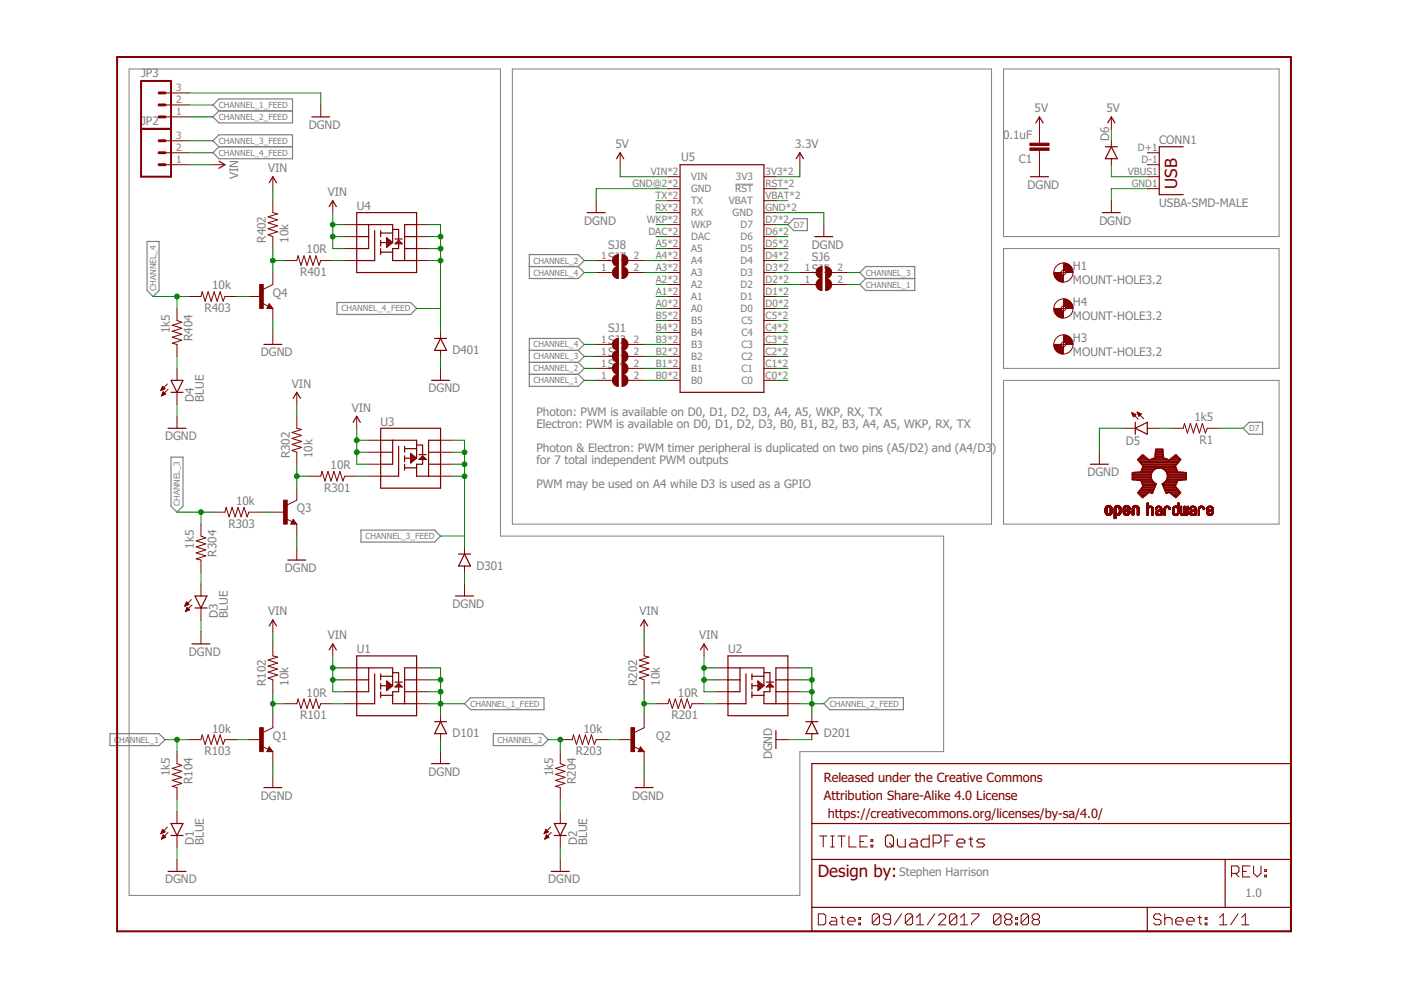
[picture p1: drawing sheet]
<svg xmlns="http://www.w3.org/2000/svg" width="297mm" height="210mm" viewBox="0 0 297 210" stroke-linecap="round" stroke-linejoin="round" font-family="sans-serif">
<path d="M27.4 14.6h78.7v99.1h94v45.7h-30.5v30.4h-142.2zM108.6 14.6h101.6v96.5h-101.6zM212.8 14.6h58.4v35.6h-58.4zM155.9 39.1h3.7M212.8 52.7h58.4v25.4h-58.4zM212.8 80.6h58.4v30.5h-58.4z" fill="none" stroke="#808080" stroke-width=".21"/>
<g fill="none" stroke="#808080" stroke-width=".25">
<path d="M45.1 22.2l1.3-1.2h15.6v5.1h-15.6l-1.3-1.3 1.3-1.3zM45.1 29.8l1.3-1.2h15.6v5.1h-15.6l-1.3-1.3 1.3-1.3zM46.4 23.5h15.6M46.4 31.1h15.6M31.2 51.2h2.5v10.4l-1.3 1.3-1.2-1.3zM112.2 54h10.4l1.3 1.2-1.3 1.3 1.3 1.3-1.3 1.3h-10.4zM112.2 56.5h10.4M167 47.6l1.3-1.2h2.9v2.5h-2.9zM182.3 57.8l1.3-1.3h10.4v5.1h-10.4l-1.3-1.3 1.3-1.2zM183.6 59.1h10.4M71.5 64.1h15.6l1.2 1.3-1.2 1.3h-15.6zM112.2 79.4h10.4"/>
<path d="M112.2 76.8h10.4M112.2 74.3h10.4M122.6 74.3l1.3-1.3-1.3-1.2h-10.4v10.1h10.4l1.3-1.3-1.3-1.2M122.6 76.8l1.3 1.3-1.3 1.3M122.6 74.3l1.3 1.3-1.3 1.2M36.3 96.9h2.5v10.4l-1.3 1.3-1.2-1.3zM263.6 90.8l1.2-1.3h2.9v2.6h-2.9zM76.5 112.4h15.6l1.3 1.3-1.3 1.2h-15.6zM23.3 155.6h10.4l1.3 1.2-1.3 1.3h-10.4zM99.8 147.9h15.5v2.6h-15.5l-1.3-1.3zM104.6 155.6h10.4l1.2 1.2-1.2 1.3h-10.4zM174.7 149.2l1.2-1.3h15.6v2.6h-15.6z"/>
</g>
<g fill="none" stroke="#800000" stroke-width=".25">
<path d="M46.4 34.2l1.3 .7-1.3 .8M57.1 38.7l.7-1.2 .8 1.2M66.1 24.8h3.8M130.7 33.7l.8-1.3 .7 1.3M144.2 34.9h17.8v48.3h-17.8zM168.8 33.7l.8-1.3 .7 1.3M218.5 37.5h3.8M219.6 26.1l.8-1.3 .7 1.3M234.4 31.1h2.5M234.9 26.1l.7-1.3 .8 1.3M235.6 31.1l1.3 2.6h-2.5zM250.9 31.1h-5.1v10.2h5.1"/>
<path d="M69.8 43.8l.7-1.3 .8 1.3M75.6 45.1h12.7v12.7h-12.7zM75.6 50.2h2.6M75.6 47.6h7.6v3.8M78.2 47.6v5.1h-2.6M79.4 48.9v6.3h-3.8M80.7 48.9v1.3M80.7 50.9v1.3M80.7 52.7v1.3M80.7 53.5h2.5M80.7 49.4h2.5M80.7 51.4h1.3"/>
<path d="M82 50.4l1.2 1-1.2 1.1zM82 50.7l1 .7M82.1 52.1l.1 .1M82.1 51.2l.6 .5M82.1 51l.8 .6M82.1 51.5l.5 .3M82.1 51.9l.2 .1M82.1 51.7l.3 .2M83.2 48.6h1.3v2.1M83.8 50.7h1.5M84.2 51.5h.7M84.3 51.4h.5"/>
<path d="M84.5 51.2h.1M84.5 51.7v1h-1.3v2.5h5.1M84.5 50.9l.8 .8h-1.5zM85.8 50.2h2.5M85.8 52.7h2.5M88.3 47.6h-2.5v7.6M124.5 45.1h3.8M172.8 50.2h3.8M233.7 45.1h3.8M55.9 73h3.9M57.1 64.9l.1 .3h-.4l.3-.6 .5 .7h-.8M92.1 71.8h2.6"/>
<path d="M93.4 71.8l1.3 2.5h-2.6zM35.6 90.8h3.8M36.3 83.2h2.5M36.3 80.6h2.5l-1.3 2.6zM62.2 84.5l.7-1.3 .8 1.3M74.9 89.5l.7-1.2 .8 1.2M80.7 93.3h7.6v3.9M80.7 90.8h12.7v12.7h-12.7zM80.7 95.9h2.5M83.2 93.3v5.1h-2.5M84.5 94.6v6.4h-3.8M85.8 94.6v1.3"/>
<path d="M85.8 96.6v1.3M85.8 98.4v1.3M85.8 99.2h2.5M85.8 95.1h2.5M85.8 97.2h1.3M87.1 96.1l1.2 1.1-1.2 1zM87.1 96.4l1 .8M87.1 97.8l.2 .1M87.2 96.9l.6 .5M87.2 96.7l.8 .6M87.2 97.2l.5 .3M87.2 97.6l.2 .2"/>
<path d="M87.2 97.4l.3 .2M88.3 94.4h1.3v2M88.8 96.4h1.6M89.2 97.2h.8M89.4 97h.5M89.5 96.9h.2M89.6 97.4v1h-1.3v2.6h5.1M89.6 96.6l.8 .8h-1.6zM90.9 98.4h2.5M90.9 95.9h2.5M91.5 80.6h3.8M93.4 93.3h-2.5v7.7"/>
<path d="M231.2 98.4h3.8M240.7 90.8l2.5-1.3v2.6zM240.7 89.5v2.6M61 118.7h3.8M62.2 110.6l.1 .3h-.4l.3-.5 .5 .6h-.8M97.2 117.5h2.6M98.5 117.5l1.3 2.5h-2.6zM40.7 136.5h3.8M41.3 126.4h2.6l-1.3 2.5zM41.3 128.9h2.6M57.1 132.7l.7-1.3 .8 1.3M69.8 137.8l.7-1.3 .8 1.3"/>
<path d="M75.6 139.1h12.7v12.6h-12.7zM96.6 126.4h3.8M135.8 132.7l.8-1.3 .7 1.3M148.5 137.8l.8-1.3 .7 1.3M154.3 139.1h12.7v12.6h-12.7zM57.1 158.9l.1 .2h-.4l.3-.5 .5 .6h-.8M75.6 141.6h7.6v3.8M75.6 144.1h2.6M78.2 141.6v5.1h-2.6M79.4 142.9v6.3h-3.8M80.7 147.4h2.5M80.7 143.4h2.5"/>
<path d="M80.7 145.4h1.3M80.7 142.9v1.2M80.7 144.9v1.3M80.7 146.7v1.2M82 144.4l1.2 1-1.2 1zM82 144.6l1 .8M82.1 146.1h.1M82.1 145.2l.6 .4M82.1 145l.8 .5M82.1 145.4l.5 .4M82.1 145.9l.2 .1M82.1 145.7l.3 .2"/>
<path d="M83.2 142.6h1.3v2M83.8 144.6h1.5M84.2 145.5h.7M84.3 145.3h.5M84.5 145.1h.1M84.5 145.6v1.1h-1.3v2.5h5.1M84.5 144.9l.8 .7h-1.5zM85.8 144.1h2.5M85.8 146.7h2.5M88.3 141.6h-2.5v7.6M92.1 153h2.6M93.4 153l1.3 2.6h-2.6z"/>
<path d="M135.8 158.9l.1 .2h-.3l.2-.5 .5 .6h-.7M154.3 141.6h7.7v3.8M154.3 144.1h2.6M156.9 141.6v5.1h-2.6M158.2 142.9v6.3h-3.9M159.4 142.9v1.2M159.4 144.9v1.3M159.4 146.7v1.2M159.4 147.4h2.6M159.4 143.4h2.6M159.4 145.4h1.3M160.7 144.4l1.3 1-1.3 1z"/>
<path d="M160.7 144.6l1 .8M160.8 146.1h.1M160.8 145.2l.7 .4M160.8 145l.8 .5M160.8 145.4l.6 .4M160.8 145.9l.3 .1M160.9 145.7l.3 .2M162 142.6h1.2v2M162.5 144.6h1.5M162.9 145.5h.8M163.1 145.3h.4M163.2 145.1h.1"/>
<path d="M163.2 145.6v1.1h-1.2v2.5h5M163.2 144.9l.8 .7h-1.5zM164.5 154.9v3.8M164.5 144.1h2.5M164.5 146.7h2.5M167 141.6h-2.5v7.6M170.9 153h2.5M172.1 153l1.3 2.6h-2.5zM36.3 177.1h2.5M36.3 174.6h2.5l-1.3 2.5zM55.9 167h3.9M91.5 161.9h3.8"/>
<path d="M117.5 174.6h2.6l-1.3 2.5zM117.5 177.1h2.6M134.7 167h3.8M172.1 174.6h101.6M172.1 161.9h101.6v35.6h-101.6zM35.6 184.8h3.8M116.9 184.8h3.8M172.1 182.2h101.6M172.1 192.4h101.6M243.2 192.4v5.1M259.8 182.2v10.2"/>
</g>
<g fill="none" stroke="#800000" stroke-width=".21">
<path d="M35 19.7h5.1M35 32.4h5.1M35 34.9h5.1M35 29.8h5.1M35 24.8h5.1M35 22.2h5.1M45.1 34.9h2.6M57.8 37.5v2.5M68 22.2v2.6M131.5 32.4v2.5M141.6 37.5h2.6M162 37.5h2.5"/>
<path d="M169.6 32.4v2.5M220.4 24.8v5.6M220.4 31.9v5.6M235.6 24.8v2.5M235.6 29.8v1.3M235.6 33.7v1.2M243.2 32.4h2.6M243.2 34.9h2.6M243.2 37.5h2.6M57.8 42.5v2.6l1.1 .2-2.1 .7 2.1 .6-2.1 .6 2.1 .7-2.1 .6 2.1 .6-2.1 .7 1 .4v2.5M57.8 57.8v2.5l-2 1M60.4 55.2h2.5l.3-1 .6 2.1 .7-2.1 .6 2.1 .6-2.1 .7 2.1 .6-2.1 .6 2.1 .4-1.1h2.5"/>
<path d="M70.5 42.5v2.6M73.1 47.6h2.5M73.1 50.2h2.5M73.1 52.7h2.5M73.1 55.2h2.5M88.3 47.6h2.6M88.3 50.2h2.6M88.3 52.7h2.6M88.3 55.2h2.6M126.4 42.5v2.6M126.4 57.8h3.4M126.4 55.2h3.4"/>
<path d="M133.1 57.8h3.5M133.1 55.2h3.5M141.6 40h2.6M141.6 57.8h2.6M141.6 42.5h2.6M141.6 45.1h2.6M141.6 47.6h2.6M141.6 50.2h2.6M141.6 52.7h2.6M141.6 55.2h2.6M162 40h2.5M162 57.8h2.5"/>
<path d="M162 42.5h2.5M162 45.1h2.5M162 47.6h2.5M162 50.2h2.5M162 52.7h2.5M162 55.2h2.5M169.6 57.8h3.4M174.7 47.6v2.6M176.3 57.8h3.4M225 57.8h1M225.5 57.3v1M235.6 42.5v2.6"/>
<path d="M243.2 40h2.6M37.5 65.4v2.5l1 .4-2 .7 2 .6-2 .6 2 .7-2 .6 2 .6-2 .7 1 .2v2.6M37.5 78.1v2.5M40.1 62.9h2.5l.3-1.1 .6 2.1 .6-2.1 .7 2.1 .6-2.1 .6 2.1 .7-2.1 .6 2.1 .4-1h2.5M52.8 62.9h2.5M55.6 64.3l1.3 .6M57.1 64.4l.7 1h-1.2zM57.8 65.4v2.5M57.8 70.5v2.5M93.4 70.5v1.3M93.4 74.3v1.3M93.4 78.1v2.5"/>
<path d="M126.4 73h3.4M126.4 75.6h3.4M126.4 78.1h3.4M133.1 73h3.5M133.1 75.6h3.5M133.1 78.1h3.5M141.6 60.3h2.6M141.6 62.9h2.6M141.6 65.4h2.6M141.6 67.9h2.6M141.6 70.5h2.6M141.6 73h2.6"/>
<path d="M141.6 75.6h2.6M141.6 78.1h2.6M162 60.3h2.5M162 62.9h2.5M162 65.4h2.5M162 67.9h2.5M162 70.5h2.5M162 73h2.5M162 75.6h2.5M162 78.1h2.5M169.6 60.3h3.4M176.3 60.3h3.4"/>
<path d="M225 65.4h1M225 73h1M225.5 64.9v1M225.5 72.5v1M34.1 82.8h.1M34.2 82.6h.3M34.2 82.5h.6M34.3 82.4h.7M34.3 83.8h.2M34.3 83.7h.4M34.3 82.3h.5M34.4 82.2h.3"/>
<path d="M34.4 83.6h.6M34.4 82h.2M34.4 83.5h.6M34.5 81.9l-.4 .9M34.5 81.9l.5 .5M34.5 81.9h.1M34.5 83.4h.4M34.5 83.2h.3M34.6 83.1h.1M34.6 83.1l.5 .5-.9 .3zM35 82.4l-.9 .4M35.5 81.4l-1.4 1.4"/>
<path d="M35.6 82.5l-1.4 1.4M37.5 83.2v2.5M37.5 88.3v2.5M62.9 83.2v2.5M62.9 88.3v2.5l1 .3-2 .6 2 .6-2 .7 2 .6-2 .6 2 .7-2 .6 1 .4v2.5M75.6 88.3v2.5M78.2 98.4h2.5M78.2 95.9h2.5M78.2 93.3h2.5M93.4 98.4h2.5M93.4 95.9h2.5M93.4 93.3h2.5"/>
<path d="M126.4 80.6h3.4M133.1 80.6h3.5M141.6 80.6h2.6M162 80.6h2.5M233.1 95.9v2.5M238.2 90.8h2.5M239.9 87.5l1.4 1.4M239.9 87.5l.9 .4-.5 .5zM240 87.6h.1M240 87.7h.4M240.1 87.8h.6M240.1 87.9h.7"/>
<path d="M240.2 88.1h.4M240.2 88.2h.3M240.3 88.3h.1M241.1 87.4l1.4 1.4M241.1 87.4l.9 .4-.5 .5zM241.1 87.5h.2M241.2 87.6h.4M241.2 87.7h.7M241.3 87.8h.6M241.3 87.9h.5M241.4 88.1h.3M241.4 88.2h.1"/>
<path d="M243.2 90.8h2.6M248.3 90.8h2.6l.2-1 .7 2 .6-2 .6 2 .7-2 .6 2 .6-2 .7 2 .3-1h2.6M42.6 111.1v2.6l1 .3-2 .7 2 .6-2 .7 2 .6-2 .6 2 .7-2 .6 1 .2v2.6M45.1 108.6h2.6l.2-1 .7 2 .6-2 .6 2 .7-2 .6 2 .7-2 .6 2 .4-1h2.5M57.8 108.6h2.6M60.7 110l1.2 .6M62.2 110.1l.7 1h-1.2zM62.9 103.5v2.5l-2 1.1M62.9 111.1v2.6M62.9 116.2v2.5M65.5 101h2.5l.3-1.1 .6 2.1 .6-2.1 .7 2.1 .6-2.1 .6 2.1 .7-2.1 .6 2.1 .4-1h2.5M78.2 101h2.5"/>
<path d="M93.4 101h2.5M98.5 116.2v1.3M234.3 108.6h.4M234.3 108.5h.4M234.3 108.4h.4M234.3 108.3h.4M234.3 108.2h.4M234.3 108.1h.4M234.3 108h.4M234.3 107.9h.4M234.3 107.8h.4M234.3 108.8h.5"/>
<path d="M234.3 108.7h.5M234.3 108.6l.5 .1M234.3 107.7h.5M234.4 108.8h.5M234.4 108.9h.5M234.4 108.9h1.3M234.4 107.5h1.3M234.5 109h1.1M234.5 107.4h1.1M234.6 109.1h.9M234.6 107.3h.9M234.7 109.2h.7"/>
<path d="M234.7 107.3h.7M234.8 107.7l-.5 .1M234.8 107.2h.5M234.8 107.6l-.5 .1M234.9 107.6h-.5M234.9 109.3h.2M235 107.1h.2M235.2 108.9h.5M235.2 107.6h.5M235.3 107.6l.5 .1M235.3 108.7h.5M235.3 107.7h.5"/>
<path d="M235.4 107.7h.4M235.4 108.6h.4M235.4 107.8h.4M235.4 108.5h.4M235.4 108.4h.4M235.4 108.3h.4M235.4 108.2h.4M235.4 108.1h.4M235.4 108h.4M235.4 107.9h.4M235.6 109.1h-1.1M235.7 109h-1.3"/>
<path d="M235.7 107.5l-1.3 .1M235.8 108.8h-.6M235.8 108.8h-.5M236.2 109.7h.4M236.2 109.6h.4M236.2 109.5h.4M236.2 109.4h.4M236.2 109.3h.4M236.2 108.9h1.4M236.2 108.9h.7M236.2 108.8h.6M236.2 108.8h.5"/>
<path d="M236.2 108.7h.5M236.2 108.6l.4 .1M236.2 108.6h.4M236.2 108.5h.4M236.2 108.4h.4M236.2 108.3h.4M236.2 108.2h.4M236.2 108.1h.4M236.2 108h.4M236.2 107.9h.4M236.2 107.8h.4M236.3 110h.1"/>
<path d="M236.3 107.6h1.3M236.3 107.5h1.3M236.4 107.4l1.2 .1M236.4 107.4h1.1M236.5 109.9h-.3M236.5 107.4h1M236.5 107.3h.9M236.6 109.9h-.4M236.6 107.3h.7M236.6 109.8h-.4M236.7 107.7l-.5 .1M236.7 107.7h-.5"/>
<path d="M236.7 107.6l-.4 .1M236.7 107.2h.5M236.8 107.6h-.5M236.9 107.1h.1M236.9 109.3h.1M237.1 108.9h.5M237.1 107.6h.5M237.2 107.6l.5 .1M237.2 107.7h.5M237.3 107.7l.4 .1M237.3 109.2l-1.1 .1M237.3 108.6h.4"/>
<path d="M237.3 107.8h.4M237.3 108.5h.4M237.3 108.4h.4M237.3 108.3h.4M237.3 108.2h.4M237.3 108.1h.4M237.3 108h.4M237.3 107.9h.4M237.4 109.2h-1.2M237.4 109.1l-1.2 .1M237.5 109.1h-1.3M237.6 109l-1.4 .1"/>
<path d="M237.6 109h-1.4M237.7 108.8h-.6M237.7 108.8h-.5M237.7 108.7h-.5M238.1 108.7h.5M238.1 108.6h.5M238.1 108.1h1.5M238.1 108h.4M238.1 107.9h.4M238.1 107.8h.4M238.1 107.7h.5M238.2 108.8h.5"/>
<path d="M238.2 108.8h.4M238.2 108.9h.6M238.2 107.6h1.3M238.2 108.9h1.3M238.3 109h1.2M238.3 107.5h1.2M238.3 107.4h1.1M238.4 109.1h1M238.4 107.4h1M238.4 107.3h.9M238.5 109.2h.8M238.5 107.3h.8"/>
<path d="M238.5 109.2h.7M238.5 107.9h-.4M238.6 108.6h-.5M238.6 107.8h-.5M238.6 107.7h-.4M238.6 108.5l-.5 .1M238.7 107.6l-.5 .1M238.7 107.2h.4M238.7 107.6h-.5M238.7 108.5h-.6M238.8 109.3h.2M238.8 108h.8"/>
<path d="M238.8 107.1h.2M238.8 108.4l-.7 .1M239 108.4h-.9M239 108.9h.5M239 107.9h.6M239 107.6h.6M239.1 108.3l-1 .1M239.1 107.6h.5M239.1 107.9h.5M239.1 108.8h.5M239.1 107.7h.5M239.2 108.7h.4"/>
<path d="M239.2 107.7h.4M239.2 107.8h.4M239.2 108.6h.4M239.2 108.5h.4M239.2 108.3h-1.1M239.3 108.5h.3M239.3 108.2h-1.2M239.4 108.4h.2M239.4 109h-1.1M239.5 108.2h-1.4M239.5 108.1h-1.4M239.6 108.8h-.6"/>
<path d="M240.1 109.2h.2M240.1 109.1h.3M240.1 109h.3M240.1 108.9h.3M240.1 108.8h.3M240.1 108.7h.3M240.1 108.6h.3M240.1 108.5h.3M240.1 108.4h.3M240.1 108.3h.3M240.1 108.2h.3M240.1 108.1h.3"/>
<path d="M240.1 108h.3M240.1 107.9h.3M240.1 107.8h.3M240.2 107.5h1.2M240.2 107.4h1.2M240.3 107.3h1M240.3 107.3h.9M240.4 109.2h-.3M240.4 107.3h.8M240.4 109.1l-.3 .1M240.5 107.8h-.4M240.5 107.7l-.4 .1"/>
<path d="M240.5 107.7h-.4M240.6 107.2h.4M240.6 107.6l-.5 .1M240.6 107.6h-.5M240.7 107.1h.2M240.9 107.6h.6M241 107.6l.5 .1M241.1 107.7h.4M241.1 109.2h.3M241.1 109.1h.4M241.1 109h.4M241.1 108.9h.4"/>
<path d="M241.1 108.8h.4M241.1 108.7h.4M241.1 108.6h.4M241.1 108.5h.4M241.1 108.4h.4M241.1 108.3h.4M241.1 108.2h.4M241.1 108.1h.4M241.1 108h.4M241.1 107.9h.4M241.1 107.8h.4M241.4 109.2h-.3"/>
<path d="M241.4 107.5l-1.3 .1M241.5 109.1l-.4 .1M243.2 106.8h.3M243.2 109.1h.3M243.2 109h.3M243.2 108.9h.3M243.2 108.8h.3M243.2 108.7h.3M243.2 108.6h.3M243.2 108.5h.3M243.2 108.4h.3M243.2 108.3h.3"/>
<path d="M243.2 108.2h.3M243.2 108.1h.3M243.2 108h.3M243.2 107.9h.3M243.2 107.8h.3M243.2 107.6h1.2M243.2 107.5h1.2M243.2 107.4l1.1 .1M243.2 107.4h1M243.2 107.3h.3M243.2 107.2h.3M243.2 107.1h.3"/>
<path d="M243.2 107h.3M243.2 106.9h.3M243.2 106.7h.3M243.2 109.3h.1M243.3 106.7h.2M243.4 106.6h.1M243.4 109.2h-.2M243.5 109.2h-.3M243.5 107.8h-.3M243.5 107.7l-.3 .1M243.6 107.7h-.4M243.6 107.3l.6 .1"/>
<path d="M243.7 107.6l-.5 .1M243.8 107.6h-.6M243.8 107.3h.1M243.9 107.6h.5M244 107.6l.5 .1M244.1 107.7h.4M244.2 107.7h.3M244.2 107.8h.3M244.2 107.9h.3M244.3 109.1h.2M244.3 109h.2M244.3 108.9h.2"/>
<path d="M244.3 108.8h.2M244.3 108.7h.2M244.3 108.6h.2M244.3 108.5h.2M244.3 108.4h.2M244.3 108.3h.2M244.3 108.2h.2M244.3 108.1h.2M244.3 108h.2M244.3 109.3h.1M244.5 109.2l-.2 .1M244.5 109.2h-.2"/>
<path d="M245 108.9h.3M245 108.8h.3M245 108.1h.1M245 107.9h.3M245 109h.4M245 108.9h.4M245 108.6h.3M245 109l.9 .1M245.1 109.1h.8M245.1 107.6h1.1M245.2 109.2h.7M245.2 107.5h1"/>
<path d="M245.2 107.5h.9M245.3 108h-.3M245.3 107.4h.8M245.3 108.7h-.3M245.3 108.3h1.1M245.3 107.8l-.3 .1M245.3 107.8h-.3M245.4 109.3h.4M245.4 107.7l-.4 .1M245.4 107.3h.6M245.4 108.6h-.4M245.4 107.7h-.4"/>
<path d="M245.4 108.2h1M245.5 107.6l-.4 .1M245.5 108.5l-.5 .1M245.6 108.2h.8M245.6 109.3h.1M245.6 107.6h-.5M245.6 107.3h.1M245.6 108.5h-.6M245.7 108.1h.7M245.7 109h.1M245.7 108.4l-.6 .1M245.7 107.6h.6"/>
<path d="M245.8 108.1h.6M245.8 107.6h.5M245.9 108.4h-.8M245.9 107.7h.4M246 108h.4M246 107.7l.3 .1M246 107.8h.3M246 108.4h.4M246 107.8l.4 .1M246.1 109.3h.1M246.1 109.2h.3M246.1 109.1h.3"/>
<path d="M246.1 109h.3M246.1 108.9h.3M246.1 108.8h.3M246.1 108.7h.3M246.1 108.6h.3M246.1 108.5h.3M246.1 108.4h.3M246.1 107.9h.3M246.3 109.2l-.2 .1M246.4 108.3l-1.2 .1M246.8 109.1h.3M246.8 109h.3"/>
<path d="M246.8 108.9h.3M246.8 108.8h.3M246.8 108.7h.3M246.8 108.6h.3M246.8 108.5h.3M246.8 108.4h.3M246.8 108.3h.3M246.8 108.2h.3M246.8 108.1h.3M246.8 108h.3M246.8 107.9h.3M246.8 107.8h.3"/>
<path d="M246.8 107.8h.4M246.9 109.3h-.1M246.9 107.6h1.2M247 107.5h1M247 109.2l-.2 .1M247.1 109.2h-.3M247.1 107.4h.8M247.1 109.1l-.3 .1M247.2 107.3l.6 .1M247.2 107.7h-.4M247.3 107.6l-.4 .1M247.4 107.6h-.5"/>
<path d="M247.4 107.3h.1M247.5 107.6h.6M247.6 107.6l.5 .1M247.7 107.7h.4M247.8 107.7h.3M247.8 107.8h.4M247.9 107.9h.3M247.9 108.1h.1M248.1 108h-.2M248.2 107.9l-.3 .1M248.6 108.7h.3M248.6 108.6h.3"/>
<path d="M248.6 108.5h.3M248.6 108.4h.3M248.6 108.3h.3M248.6 108.2h.3M248.6 108.1h.3M248.6 108h.3M248.6 107.9h.3M248.6 108.8h.4M248.6 108.8h.3M248.6 108.9h.4M248.7 108.9h.4M248.7 109h.5"/>
<path d="M248.7 109h1.2M248.8 109.1h1M248.8 107.5h1.2M248.9 109.2h.8M248.9 107.4h1.1M248.9 107.8l-.3 .1M248.9 107.8h-.3M249 107.8h-.4M249 107.4h.6M249 109.3h.5M249 107.7h-.3M249.1 107.6l-.4 .1"/>
<path d="M249.2 109.3h.1M249.2 107.6h-.5M249.2 107.3h.1M249.3 109.3h.1M249.4 107.6h.6M249.4 109h.5M249.5 107.6h.5M249.6 107.7h.4M249.6 108.9h.3M249.6 107.8h.4M249.7 107.3h.3M249.7 108.7h.3"/>
<path d="M249.7 108.6h.3M249.7 108.5h.3M249.7 108.4h.3M249.7 108.3h.3M249.7 108.2h.3M249.7 108.1h.3M249.7 108h.3M249.7 107.9h.3M249.7 107.8h.3M249.7 107.2h.3M249.7 107.1h.3M249.7 107h.3"/>
<path d="M249.7 106.9h.3M249.7 106.8h.3M249.7 106.7h.3M249.8 106.7h.2M249.9 106.6h.1M249.9 108.9h-.4M250 108.8h-.4M250 108.8h-.3M250 107.5l-1.2 .1M250.3 108.8h.3M250.3 108.8h.2M250.3 108.7h.2"/>
<path d="M250.3 108.6h.2M250.3 108.5h.2M250.3 108.4h.2M250.3 108.3h.2M250.3 108.2h.2M250.3 108.1h.2M250.3 108h.2M250.3 107.9h.2M250.3 107.8h.2M250.3 107.7h.2M250.3 107.6h.2M250.3 107.5h.2"/>
<path d="M250.3 109h.4M250.3 108.9h.3M250.3 107.4h.2M250.3 109h1.6M250.3 109.1h1.6M250.4 109.2h1.4M250.4 107.4h.1M250.5 109.3h.5M250.8 109.3h.1M250.8 109h.6M250.9 108.9h.4M251 108.9h.3"/>
<path d="M251 108.8h.3M251 108.8h.2M251 108.7h.2M251 108.6h.2M251 108.5h.2M251 108.4h.2M251 108.3h.2M251 108.2h.2M251 108.1h.2M251 108h.2M251 107.9h.2M251 107.8h.2"/>
<path d="M251 107.7h.2M251 107.6h.2M251 107.5h.2M251 107.4h.2M251.1 107.4h.1M251.2 109.3h.5M251.6 108.9h.3M251.7 108.8h.2M251.7 108.7h.2M251.7 108.6h.2M251.7 108.5h.2M251.7 108.4h.2"/>
<path d="M251.7 108.3h.2M251.7 108.2h.2M251.7 108.1h.2M251.7 108h.2M251.7 107.9h.2M251.7 107.8h.2M251.7 107.7h.2M251.7 107.6h.2M251.7 107.5h.2M251.7 107.4h.2M251.8 107.4h.1M251.9 109h-.4"/>
<path d="M252.2 108.9h.4M252.2 108.8h.3M252.2 108.7h.3M252.2 107.9h.3M252.2 107.8h.3M252.3 109h.4M252.3 109l.8 .1M252.3 109.1h.8M252.4 109.1h.7M252.4 107.6h1.1M252.4 108.1h-.2M252.4 107.5h1"/>
<path d="M252.4 109.2h.7M252.5 109.2h.6M252.5 107.5h.9M252.5 108h-.3M252.5 107.9l-.3 .1M252.5 107.4h.8M252.6 108.3h1M252.6 107.8h-.4M252.6 108.6l-.4 .1M252.6 107.7l-.3 .1M252.6 109.3h.5M252.6 107.4h.6"/>
<path d="M252.6 108.6h-.4M252.7 108.2h.9M252.7 107.7h-.4M252.8 108.5l-.5 .1M252.8 107.6l-.5 .1M252.8 108.2h.8M252.9 107.6h-.6M252.9 108.5h-.6M252.9 107.3h.1M252.9 108.1h.7M253 109h.1M253 108.4l-.7 .1"/>
<path d="M253 107.6h.5M253 108.1h.6M253.1 107.6l.5 .1M253.2 108.4h-.8M253.2 107.7h.4M253.2 108h.4M253.2 107.7l.4 .1M253.3 107.8h.3M253.3 108h.3M253.3 108.4h.3M253.3 109.3h.1M253.3 109.2h.3"/>
<path d="M253.3 109.1h.3M253.3 109h.3M253.3 108.9h.3M253.3 108.8h.3M253.3 108.7h.3M253.3 108.6h.3M253.3 108.5h.3M253.3 107.9h.3M253.6 109.2l-.3 .1M253.6 108.3l-1.1 .1M254.1 109.3h.1M254.1 109.2h.2"/>
<path d="M254.1 109.1h.2M254.1 109h.2M254.1 108.9h.2M254.1 108.8h.2M254.1 108.7h.2M254.1 108.6h.2M254.1 108.5h.2M254.1 108.4h.2M254.1 108.3h.2M254.1 108.2h.2M254.1 108.1h.2M254.1 108h.2"/>
<path d="M254.1 107.9h.2M254.1 107.8h.3M254.2 107.6h1.1M254.2 107.5h1M254.3 107.5h.9M254.3 109.2l-.2 .1M254.3 107.9h-.2M254.3 107.4h.8M254.4 107.8h-.3M254.4 107.7l-.3 .1M254.4 107.4h.6M254.5 107.7h-.4"/>
<path d="M254.6 107.6l-.5 .1M254.7 107.6h-.6M254.7 107.3h.1M254.8 107.6h.5M254.9 107.6h.4M255 107.7h.4M255 107.7l.4 .1M255.1 107.8h.3M255.1 107.9h.3M255.1 108.1h.1M255.4 108h-.3M255.4 107.9l-.3 .1"/>
<path d="M255.9 108.8h.3M255.9 108.7h.3M255.9 108.3h1.1M255.9 108.2h.3M255.9 108.1h.3M255.9 108h.3M255.9 107.9h.3M255.9 107.8h.3M255.9 108.9h.3M255.9 108.9h.4M255.9 109h.5M256 109h1.1"/>
<path d="M256 107.6h1.1M256 109.1h1M256 107.5h1M256.1 107.5h.9M256.1 109.2h.8M256.1 107.4h.8M256.2 109.2h.7M256.2 108.6l-.3 .1M256.2 107.8l-.3 .1M256.2 107.7l-.3 .1M256.2 108.6h-.3M256.2 107.4h.6"/>
<path d="M256.3 107.7h-.4M256.3 109.3h.5M256.3 108.5l-.4 .1M256.4 107.6l-.5 .1M256.5 108.5h-.6M256.5 107.6h-.5M256.5 107.3h.1M256.5 109.3h.1M256.5 108.1h.7M256.6 108.4l-.7 .1M256.6 107.6h.5M256.7 108.4h-.8"/>
<path d="M256.7 107.6l.5 .1M256.8 108h.4M256.8 107.7h.4M256.8 108.3l-.9 .1M256.9 107.7h.3M256.9 108.8h.3M256.9 107.8h.3M256.9 107.8l.3 .1M256.9 108.6h.3M256.9 107.9h.3M257 108.6h.2M257 108.2h-.7"/>
<path d="M257.1 108.5h.1M257.1 109h-.4M257.2 108.9h-.4M257.2 108.2h-.8M257.2 108.9h-.3M257.2 108.7h-.3M257.2 108.1h-.6M39.2 128.5h.1M39.2 128.4h.3M39.3 128.2h.5M39.3 128.1h.7M39.3 129.6h.2"/>
<path d="M39.4 128h.5M39.4 129.5h.4M39.5 127.9h.3M39.5 129.3h.6M39.5 127.8h.2M39.5 129.2h.6M39.6 127.6l-.4 .9M39.6 127.6l.5 .5-.9 .4M39.6 127.6h.1M39.6 129.1h.4M39.6 129h.3M39.6 128.8h.2"/>
<path d="M39.7 128.8l.5 .5-.9 .4zM40.6 127.1l-1.4 1.4M40.7 128.3l-1.4 1.4M42.6 123.8v2.6M42.6 128.9v2.5M42.6 134v2.5M57.8 131.4v2.6M57.8 136.5v2.6l1.1 .2-2.1 .7 2.1 .6-2.1 .6 2.1 .7-2.1 .6 2.1 .6-2.1 .7 1 .3v2.6M70.5 136.5v2.6M98.5 120v1.3M98.5 123.8v2.6M136.6 131.4v2.6"/>
<path d="M136.6 136.5v2.6l1 .2-2 .7 2 .6-2 .6 2 .7-2 .6 2 .6-2 .7 1 .3v2.6M149.3 136.5v2.6M37.5 159.4v2.5l1 .4-2 .6 2 .7-2 .6 2 .6-2 .7 2 .6-2 .6 1 .3v2.5M40.1 156.8h2.5l.3-1 .6 2 .6-2 .7 2 .6-2 .6 2 .7-2 .6 2 .4-1h2.5M52.8 156.8h2.5M55.6 158.3l1.3 .6M57.1 158.3l.7 1.1h-1.2zM57.8 151.7v2.6l-2 1M57.8 159.4v2.5M60.4 149.2h2.5l.3-1 .6 2 .7-2 .6 2 .6-2 .7 2 .6-2 .6 2 .4-1h2.5M73.1 149.2h2.5M73.1 146.7h2.5"/>
<path d="M73.1 144.1h2.5M73.1 141.6h2.5M88.3 149.2h2.6M88.3 146.7h2.6M88.3 144.1h2.6M88.3 141.6h2.6M93.4 151.7v1.3M93.4 155.6v1.2M93.4 159.4v2.5M118.8 156.8h2.5l.3-1 .6 2 .7-2 .6 2 .6-2 .7 2 .6-2 .6 2 .4-1h2.5M118.8 159.4v2.5l1 .4-2 .6 2 .7-2 .6 2 .6-2 .7 2 .6-2 .6 1 .3v2.5M131.5 156.8h2.5"/>
<path d="M134.3 158.3l1.3 .6M135.8 158.3l.8 1.1h-1.3zM136.6 151.7v2.6l-2.1 1M136.6 159.4v2.5M139.1 149.2h2.5l.3-1 .6 2 .7-2 .6 2 .6-2 .7 2 .6-2 .6 2 .4-1h2.6M151.8 149.2h2.5M151.8 146.7h2.5M151.8 144.1h2.5M151.8 141.6h2.5M164.5 156.8h2.5M167 149.2h2.6M167 146.7h2.6"/>
<path d="M167 144.1h2.6M167 141.6h2.6M172.1 151.7v1.3M172.1 155.6v1.2M34.1 176.7h.1M34.2 176.6h.3M34.2 176.5h.6M34.3 176.4h.7M34.3 177.8h.1M34.3 176.3h.5M34.3 177.7h.4M34.4 176.1h.3"/>
<path d="M34.4 177.6h.6M34.4 176h.2M34.4 177.5h.6M34.5 175.9h.1M34.5 177.3h.4M34.5 175.9l-.4 .9M34.5 175.9l.5 .5-.9 .4M34.5 177.2h.3M34.6 177.1h.1M34.6 177l.5 .5-.9 .4zM35.5 175.4l-1.4 1.4M35.6 176.5l-1.4 1.4"/>
<path d="M37.5 172.1v2.5M37.5 177.1v2.6M57.8 164.4v2.6M115.4 176.7h.1M115.4 176.6h.3M115.5 176.5h.5M115.5 177.8h.2M115.5 176.4h.7M115.6 176.3h.5M115.6 177.7h.4M115.6 176.1h.4M115.6 177.6h.7"/>
<path d="M115.7 176h.2M115.7 177.5h.6M115.7 175.9l-.3 .9M115.7 175.9l.5 .5-.8 .4M115.7 175.9h.1M115.7 177.3h.5M115.8 177.2h.3M115.8 177.1h.2M115.9 177l.5 .5-.9 .4zM116.8 175.4l-1.4 1.4M116.9 176.5l-1.4 1.4M118.8 172.1v2.5"/>
<path d="M118.8 177.1v2.6M136.6 164.4v2.6M173.8 177.2h1.5M174.5 177.2v2.4M176.1 177.2h.8M176.1 179.6h.8M176.5 177.2v2.4M177.7 177.2h1.5M178.4 177.2v2.4M180 177.2v2.4h1.5M182.3 178.4h.8M183.9 177.2h-1.6v2.4h1.6"/>
<path d="M184.7 179.2h.4v.4h-.4zM184.7 178h.4v.4h-.4zM37.5 182.2v2.6M118.8 182.2v2.6M173.5 193.8h1.2l.4 .3v1.6l-.4 .4h-1.2zM176.2 194.5h.8l.4 .4v1.2h-1.2l-.4-.4 .4-.4h1.2M178.2 194.5h.8M178.6 194.1v1.6l.4 .4M179.7 195.3h1.6v-.4l-.4-.4h-.8l-.4 .4v.8l.4 .4h.8M182.1 195.7h.4v.4h-.4zM182.1 194.5h.4v.4h-.4zM186.5 194.1v1.6l-.4 .4h-.8l-.4-.4"/>
<path d="M186.5 194.1l-.4-.3h-.8l-.4 .3v1.6M186.5 194.1l-1.6 1.6M188.8 194.9h-1.1l-.4-.4v-.4l.4-.3h.7l.4 .3v1.6l-.4 .4h-.7l-.4-.4M191.2 193.8l-1.6 2.3M193.5 194.1v1.6l-.4 .4h-.8l-.4-.4M193.5 194.1l-.4-.3h-.8l-.4 .3v1.6M193.5 194.1l-1.6 1.6M194.3 196.1h1.5M194.3 194.5l.8-.7v2.3M198.2 193.8l-1.6 2.3M199 194.1l.3-.3h.8l.4 .3v.4l-1.5 1.6h1.5M202.9 194.1v1.6l-.4 .4h-.8l-.4-.4"/>
<path d="M202.9 194.1l-.4-.3h-.8l-.4 .3v1.6M202.9 194.1l-1.6 1.6M203.6 196.1h1.6M203.6 194.5l.8-.7v2.3M206 193.8h1.5v.3l-1.5 1.6v.4M212.2 194.1v1.6l-.4 .4h-.7l-.4-.4M212.2 194.1l-.4-.3h-.7l-.4 .3v1.6M212.2 194.1l-1.5 1.6M213.4 194.9l-.4 .4v.4l.4 .4h.8l.3-.4v-.4l-.3-.4M213.4 194.9l-.4-.4v-.4l.4-.3h.8l.3 .3v.4l-.3 .4M213.4 194.9h.8M215.3 195.7h.4v.4h-.4z"/>
<path d="M215.3 194.5h.4v.4h-.4zM218.1 194.1v1.6l-.4 .4h-.8l-.4-.4M218.1 194.1l-.4-.3h-.8l-.4 .3v1.6M218.1 194.1l-1.6 1.6M219.2 194.9l-.4-.4v-.4l.4-.3h.8l.4 .3v.4l-.4 .4M219.2 194.9l-.4 .4v.4l.4 .4h.8l.4-.4v-.4l-.4-.4M219.2 194.9h.8M246.2 194.1l-.4-.3h-.8l-.4 .3v.4l.4 .4h.8l.4 .4v.4l-.4 .4h-.8l-.4-.4M247 194.9l.3-.4h.8l.4 .4v1.2M247 193.8v2.3M249.3 195.3h1.5v-.4l-.3-.4h-.8l-.4 .4v.8l.4 .4h.8M251.6 195.3h1.6v-.4l-.4-.4h-.8l-.4 .4v.8l.4 .4h.8"/>
<path d="M254 194.5h.7M254.4 194.1v1.6l.3 .4M255.5 195.7h.4v.4h-.4zM255.5 194.5h.4v.4h-.4zM258.6 196.1h1.5M258.6 194.5l.8-.7v2.3M261.1 185.2h1.2l.4-.4v-.8l-.4-.4h-1.2v2.3M261.9 185.2l.8 .7M262.5 193.8l-1.6 2.3M263.2 196.1h1.6M263.2 194.5l.8-.7v2.3M263.5 184.8h.7"/>
<path d="M265 183.6h-1.5v2.3h1.5M265.8 183.6v1.6l.8 .7 .8-.7v-1.6M268.1 185.5h.4v.4h-.4zM268.1 184.4h.4v.4h-.4z"/>
<circle cx="225.5" cy="57.8" r="2.03"/>
<circle cx="225.5" cy="57.8" r=".51"/>
<circle cx="225.5" cy="65.4" r="2.03"/>
<circle cx="225.5" cy="73" r="2.03"/>
<circle cx="225.5" cy="65.4" r=".51"/>
<circle cx="225.5" cy="73" r=".51"/>
</g>
<g fill="#800000" stroke="#800000" stroke-width=".21">
<path d="M225.5 55.8a2.04 2.04 0 0 1 2 2h-1.5l-.2-.4-.3-.1z" fill-rule="evenodd"/>
<path d="M223.4 57.8h1.6v.3l.5 .2v1.5a2 2 0 0 1-2.1-2z" fill-rule="evenodd"/>
<path d="M131.9 71.8a1.27 1.27 0 0 1 1.3 1.2 1.27 1.27 0 0 1-1.3 1.3z" fill-rule="evenodd"/>
<path d="M130.2 72.2l.9-.4v2.5a1.27 1.27 0 0 1-1.2-.8 1.27 1.27 0 0 1 .3-1.3z" fill-rule="evenodd"/>
<path d="M131.9 74.3a1.27 1.27 0 0 1 1.3 1.3 1.27 1.27 0 0 1-1.3 1.2z" fill-rule="evenodd"/>
<path d="M130.2 74.7l.9-.4v2.5a1.27 1.27 0 0 1-1.2-.7 1.27 1.27 0 0 1 .3-1.4z" fill-rule="evenodd"/>
<path d="M131.9 76.8a1.27 1.27 0 0 1 1.3 1.3 1.27 1.27 0 0 1-1.3 1.3z" fill-rule="evenodd"/>
<path d="M130.2 77.3l.9-.5v2.6a1.27 1.27 0 0 1-1.2-.8 1.27 1.27 0 0 1 .3-1.3z" fill-rule="evenodd"/>
<path d="M131.9 79.4a1.27 1.27 0 0 1 1.3 1.2 1.27 1.27 0 0 1-1.3 1.3z" fill-rule="evenodd"/>
<path d="M130.2 79.8l.9-.4v2.5a1.27 1.27 0 0 1-1.2-.7 1.27 1.27 0 0 1 .3-1.4z" fill-rule="evenodd"/>
<path d="M175 59.1a1.27 1.27 0 0 1 1.3 1.2 1.27 1.27 0 0 1-1.3 1.3z" fill-rule="evenodd"/>
<path d="M173.3 59.5l1-.4v2.5a1.27 1.27 0 0 1-1.2-.8 1.27 1.27 0 0 1 .2-1.3z" fill-rule="evenodd"/>
<path d="M175 56.5a1.27 1.27 0 0 1 1.3 1.3 1.27 1.27 0 0 1-1.3 1.3z" fill-rule="evenodd"/>
<path d="M173.3 56.9l1-.4v2.6a1.27 1.27 0 0 1-1.2-.8 1.27 1.27 0 0 1 .2-1.4z" fill-rule="evenodd"/>
<path d="M131.9 56.5a1.27 1.27 0 0 1 1.3 1.3 1.27 1.27 0 0 1-1.3 1.3z" fill-rule="evenodd"/>
<path d="M130.2 56.9l.9-.4v2.6a1.27 1.27 0 0 1-1.2-.8 1.27 1.27 0 0 1 .3-1.4z" fill-rule="evenodd"/>
<path d="M131.9 54a1.27 1.27 0 0 1 1.3 1.2 1.27 1.27 0 0 1-1.3 1.3z" fill-rule="evenodd"/>
<path d="M130.2 54.4l.9-.4v2.5a1.27 1.27 0 0 1-1.2-.7 1.27 1.27 0 0 1 .3-1.4z" fill-rule="evenodd"/>
<path d="M225.5 71a2.04 2.04 0 0 1 2 2h-1.5l-.2-.4-.3-.1z" fill-rule="evenodd"/>
<path d="M223.4 73h1.6v.3l.5 .2v1.6a2 2 0 0 1-2.1-2.1z" fill-rule="evenodd"/>
<path d="M225.5 63.4a2.04 2.04 0 0 1 2 2h-1.5l-.2-.4-.3-.1z" fill-rule="evenodd"/>
<path d="M223.4 65.4h1.6v.3l.5 .2v1.5a2 2 0 0 1-2.1-2z" fill-rule="evenodd"/>
</g>
<g fill="#800000" stroke="#800000" stroke-width=".21">
<path d="M218.4 30.4h4v.5h-4z"/>
<path d="M218.4 31.4h4v.5h-4z"/>
<path d="M133.8 154.3h.7v5.1h-.7z"/>
<path d="M55.1 154.3h.7v5.1h-.7z"/>
<path d="M60.1 106h.8v5.1h-.8z"/>
<path d="M55.1 60.3h.7v5.1h-.7z"/>
</g>
<g fill="none" stroke="#800000" stroke-width=".38">
<path d="M241.3 97.4h2.2M241.6 97.8h8.4M241.6 97.1h1.4M241.9 98.1h7.8M242 96.7h.6M242 99.9h2.4M242.1 99.5h2.6M242.1 98.5h7.3M242.3 99.2h7M242.4 98.8h6.8M244.1 97.4h3.4M244.4 99.9a1.78 1.78 0 0 0 .7 2.7l-.8 2-.6-.3-1.4 1.2-1-1 1.1-1.5"/>
<path d="M244.9 97.1h1.8M244.9 96.7h1.7M245 96.4h1.6M245 96h1.5M245 95.7h1.5M245.1 95.3h1.4M245.6 99.2l-.5 .1-.7 .6M245.9 99.2l.9 .3 .4 .4M246.8 99.5h2.6M247.2 99.9l.3 .5v.9M247.2 99.9h2.4M248.1 97.4h2.2"/>
<path d="M248.5 97.1h1.4M249 96.7h.6M240.1 101.6h4M240.1 101.3h3.9M240.1 100.9h3.9M240.1 100.6h3.9M240.4 100.2h3.8M241.3 104.4h2.2M241.6 104.8h1.5M241.6 104.1h2.9M241.9 103.7h2.7M241.9 105.1h.8"/>
<path d="M242 102h2.3M242.1 102.3h2.5M242.2 103.4h2.6M242.2 102.7l-.2-.8-1.9-.2v-1.4l1.9-.2 .4-1.2-1.1-1.4 1-1 1.4 1.1 1.2-.5 .2-1.8h1.4l.2 1.8 1.2 .5 1.4-1.1 1 1-1.2 1.4 .5 1.2 1.9 .2v1.4l-1.9 .2-.3 .8M242.2 102.7l.2 .3M242.3 102.7h2.8M242.4 103h2.5M243.9 104.4h.4M246.5 102.7h2.8M246.6 103h2.5M246.8 103.4h2.6M246.9 103.7h2.8"/>
<path d="M246.9 102.3h2.6M247 102.3l-.5 .3 .8 2 .6-.3 1.4 1.2 1-1-1.2-1.5M247.1 104.1h2.9M247.2 104.4h.4M247.2 102h2.4M247.4 100.2h3.7M247.4 101.6h4.1M247.5 100.6h4M247.5 101.3l-.5 1M247.5 101.3h4M247.6 100.9h3.9M248 104.4h2.2"/>
<path d="M248.5 104.8h1.5M248.9 105.1h.7M249.3 102.7l-.2 .3"/>
</g>
<path d="M24.8 12.1h248.9v185.4h-248.9zM29.9 17.2h6.4v20.3h-6.4zM29.9 27.3h6.4" fill="none" stroke="#800000" stroke-width=".42"/>
<path d="M33.7 19.7h1.3M33.7 29.8h1.3M33.7 32.4h1.3M33.7 34.9h1.3M33.7 22.2h1.3M33.7 24.8h1.3" fill="none" stroke="#800000" stroke-width=".61"/>
<path d="M188.2 177.1h.8l.4 .4v1.7l-.4 .4h-.8l-.5-.4v-1.7zM188.6 178.7l.8 .9M190.3 177.9v1.3l.4 .4h1.2v-1.7M193.2 177.9h.8l.5 .4v1.3h-1.3l-.4-.4 .4-.5h1.3M197 177.1v2.5h-1.3l-.4-.4v-.9l.4-.4h1.3M197.8 178.7h1.3l.4-.4v-.8l-.4-.4h-1.3v2.5M200.4 178.3h.8M202 177.1h-1.6v2.5M202.9 178.7h1.7v-.4l-.4-.4h-.9l-.4 .4v.9l.4 .4h.9M205.4 177.9h.8M205.8 177.5v1.7l.4 .4M208.8 177.9h-1.3l-.4 .4 .4 .4h.9l.4 .5-.4 .4h-1.3" fill="none" stroke="#800000" stroke-width=".23"/>
<g fill="none" stroke="#008000" stroke-width=".21">
<path d="M40.1 19.7h27.9v2.5M40.1 34.9h5M40.1 24.8h5M40.1 22.2h5M40.1 29.8h5M40.1 32.4h5M131.5 34.9v2.6h10.1M169.6 34.9v2.6h-5.1M235.6 27.3v2.5M235.6 34.9v2.6h7.6M57.8 40v2.5M57.8 52.7v5.1"/>
<path d="M57.8 55.2h2.6M70.5 50.2h2.6M70.5 45.1v7.6h2.6M70.5 55.2h2.6M70.5 47.6h2.6M90.9 47.6h2.5v22.9M90.9 50.2h2.5M90.9 52.7h2.5M90.9 55.2h2.5M123.9 55.2h2.5M123.9 57.8h2.5M136.6 55.2h5"/>
<path d="M136.6 57.8h5M139.1 45.1h2.5M139.1 42.5h2.5M139.1 50.2h2.5M139.1 52.7h2.5M139.1 47.6h2.5M141.6 40h-15.2v2.5M164.5 40h2.5M164.5 45.1h10.2v2.5M164.5 42.5h2.5M164.5 50.2h2.5M164.5 52.7h2.5"/>
<path d="M164.5 55.2h2.5M164.5 57.8h5.1M164.5 47.6h2.5M179.7 57.8h2.6M243.2 40h-7.6v2.5M32.4 62.9h7.7M37.5 62.9v2.5M37.5 75.6v2.5M50.2 62.9h2.6M57.8 67.9v2.6M88.3 65.4h5.1M93.4 75.6v2.5"/>
<path d="M123.9 73h2.5M123.9 75.6h2.5M123.9 78.1h2.5M136.6 73h5M136.6 75.6h5M136.6 78.1h5M139.1 67.9h2.5M139.1 70.5h2.5M139.1 65.4h2.5M139.1 62.9h2.5M139.1 60.3h2.5M164.5 67.9h2.5"/>
<path d="M164.5 70.5h2.5M164.5 73h2.5M164.5 75.6h2.5M164.5 78.1h2.5M164.5 65.4h2.5M164.5 62.9h2.5M164.5 60.3h5.1M179.7 60.3h2.6M37.5 85.7v2.6M62.9 85.7v2.6M62.9 98.4v5.1M75.6 90.8v7.6h2.6"/>
<path d="M75.6 93.3h2.6M75.6 95.9h2.6M95.9 93.3h2.6v22.9M95.9 98.4h2.6M95.9 95.9h2.6M123.9 80.6h2.5M136.6 80.6h5M164.5 80.6h2.5M238.2 90.8h-5.1v5.1M245.8 90.8h2.5M258.5 90.8h5.1M37.5 108.6h7.6"/>
<path d="M42.6 108.6v2.5M55.3 108.6h2.5M62.9 113.7v2.5M62.9 101h2.6M75.6 101h2.6M93.4 113.7h5.1M95.9 101h2.6M42.6 121.3v2.5M42.6 131.4v2.6M57.8 134v2.5M70.5 139.1v7.6h2.6M98.5 121.3v2.5"/>
<path d="M136.6 134v2.5M149.3 139.1v7.6h2.5M35 156.8h5.1M37.5 156.8v2.6M50.2 156.8h2.6M57.8 146.7v5M57.8 149.2h2.6M70.5 141.6h2.6M70.5 144.1h2.6M70.5 149.2h2.6M90.9 141.6h2.5v10.1M90.9 146.7h2.5"/>
<path d="M90.9 144.1h2.5M90.9 149.2h7.6M93.4 156.8v2.6M116.2 156.8h2.6v2.6M128.9 156.8h2.6M136.6 146.7v5M136.6 149.2h2.5M149.3 141.6h2.5M149.3 144.1h2.5M149.3 149.2h2.5M167 156.8h5.1M169.6 146.7h2.5"/>
<path d="M169.6 141.6h2.5v10.1M169.6 144.1h2.5M169.6 149.2h5.1M37.5 169.5v2.6M37.5 179.7v2.5M57.8 161.9v2.5M118.8 169.5v2.6M118.8 179.7v2.5M136.6 161.9v2.5"/>
</g>
<g fill="#008000" stroke="#008000" stroke-width=".21">
<circle cx="37.5" cy="156.8" r=".51"/>
<circle cx="118.8" cy="156.8" r=".51"/>
<circle cx="37.5" cy="62.9" r=".51"/>
<circle cx="42.6" cy="108.6" r=".51"/>
<circle cx="149.3" cy="144.1" r=".51"/>
<circle cx="149.3" cy="141.6" r=".51"/>
<circle cx="70.5" cy="144.1" r=".51"/>
<circle cx="70.5" cy="141.6" r=".51"/>
<circle cx="75.6" cy="95.9" r=".51"/>
<circle cx="75.6" cy="93.3" r=".51"/>
<circle cx="70.5" cy="50.2" r=".51"/>
<circle cx="70.5" cy="47.6" r=".51"/>
<circle cx="136.6" cy="149.2" r=".51"/>
<circle cx="172.1" cy="144.1" r=".51"/>
<circle cx="172.1" cy="146.7" r=".51"/>
<circle cx="172.1" cy="149.2" r=".51"/>
<circle cx="57.8" cy="149.2" r=".51"/>
<circle cx="93.4" cy="144.1" r=".51"/>
<circle cx="93.4" cy="146.7" r=".51"/>
<circle cx="93.4" cy="149.2" r=".51"/>
<circle cx="98.5" cy="95.9" r=".51"/>
<circle cx="98.5" cy="98.4" r=".51"/>
<circle cx="98.5" cy="101" r=".51"/>
<circle cx="93.4" cy="50.2" r=".51"/>
<circle cx="93.4" cy="52.7" r=".51"/>
<circle cx="93.4" cy="55.2" r=".51"/>
<circle cx="62.9" cy="101" r=".51"/>
<circle cx="57.8" cy="55.2" r=".51"/>
</g>
<g font-size="3.6" fill="#800000">
<text x="249.6" y="40" transform="rotate(-90 249.6 40)">USB</text>
<text x="173.4" y="186">Design by:</text>
</g>
<g font-size="2.7" fill="#800000">
<text x="174.7" y="165.7">Released under the Creative Commons</text>
<text x="174.7" y="169.5">Attribution Share-Alike 4.0 License</text>
<text x="175.5" y="173.3">https://creativecommons.org/licenses/by-sa/4.0/</text>
</g>
<g font-size="2.5" fill="#808080">
<text x="29.9" y="16.4">JP3</text>
<text x="219.4" y="23.8">5V</text>
<text x="234.6" y="23.8">5V</text>
<text x="29.9" y="26.6">JP2</text>
<text x="65.5" y="27.3">DGND</text>
<text x="212.7" y="29.5">0.1uF</text>
<text x="235.1" y="29.9" transform="rotate(-90 235.1 29.9)">D6</text>
<text x="130.5" y="31.4">5V</text>
<text x="144.4" y="34.2">U5</text>
<text x="168.6" y="31.4">3.3V</text>
<text x="216" y="34.6">C1</text>
<text x="245.8" y="30.5">CONN1</text>
<text x="50.5" y="38" transform="rotate(-90 50.5 38)">VIN</text>
<text x="56.8" y="36.5">VIN</text>
<text x="69.5" y="41.5">VIN</text>
<text x="217.8" y="40">DGND</text>
<text x="75.6" y="44.6">U4</text>
<text x="123.9" y="47.6">DGND</text>
<text x="233.1" y="47.6">DGND</text>
<text x="245.8" y="43.8">USBA-SMD-MALE</text>
<text x="56.3" y="51.4" transform="rotate(-90 56.3 51.4)">R402</text>
<text x="61.1" y="51.4" transform="rotate(-90 61.1 51.4)">10k</text>
<text x="65" y="53.7">10R</text>
<text x="129" y="52.7">SJ8</text>
<text x="172.1" y="52.7">DGND</text>
<text x="63.7" y="58.5">R401</text>
<text x="129" y="55.3">SJ7</text>
<text x="172.1" y="57.8">SJ5</text>
<text x="172.1" y="55.3">SJ6</text>
<text x="227.5" y="57.2">H1</text>
<text x="45" y="61.3">10k</text>
<text x="57.8" y="62.9">Q4</text>
<text x="227.5" y="60.3">MOUNT-HOLE3.2</text>
<text x="227.5" y="64.8">H4</text>
<text x="36" y="70.6" transform="rotate(-90 36 70.6)">1k5</text>
<text x="43.3" y="66.1">R403</text>
<text x="129" y="70.5">SJ1</text>
<text x="227.5" y="67.9">MOUNT-HOLE3.2</text>
<text x="40.8" y="72.3" transform="rotate(-90 40.8 72.3)">R404</text>
<text x="55.3" y="75.6">DGND</text>
<text x="95.9" y="75.1">D401</text>
<text x="129" y="73">SJ2</text>
<text x="129" y="75.6">SJ3</text>
<text x="227.5" y="75.5">MOUNT-HOLE3.2</text>
<text x="227.5" y="72.4">H3</text>
<text x="61.9" y="82.2">VIN</text>
<text x="90.9" y="83.2">DGND</text>
<text x="129" y="78.1">SJ4</text>
<text x="41.1" y="85.2" transform="rotate(-90 41.1 85.2)">D4</text>
<text x="43.2" y="85.2" transform="rotate(-90 43.2 85.2)">BLUE</text>
<text x="74.6" y="87.2">VIN</text>
<text x="113.7" y="88.3">Photon: PWM is available on D0, D1, D2, D3, A4, A5, WKP, RX, TX</text>
<text x="253.3" y="89.3">1k5</text>
<text x="35" y="93.3">DGND</text>
<text x="80.7" y="90.3">U3</text>
<text x="113.7" y="95.8">Photon &amp; Electron: PWM timer peripheral is duplicated on two pins (A5/D2) and (A4/D3</text>
<text x="113.7" y="90.8">Electron: PWM is available on D0, D1, D2, D3, B0, B1, B2, B3, A4, A5, WKP, RX, TX</text>
<text x="210.3" y="95.8">)</text>
<text x="238.7" y="94.4">D5</text>
<text x="254.3" y="94.1">R1</text>
<text x="61.4" y="97.2" transform="rotate(-90 61.4 97.2)">R302</text>
<text x="66.2" y="97.2" transform="rotate(-90 66.2 97.2)">10k</text>
<text x="70.1" y="99.4">10R</text>
<text x="113.7" y="98.4">for 7 total independent PWM outputs</text>
<text x="230.5" y="101">DGND</text>
<text x="50.1" y="107.1">10k</text>
<text x="68.7" y="104.2">R301</text>
<text x="113.7" y="103.5">PWM may be used on A4 while D3 is used as a GPIO</text>
<text x="48.4" y="111.9">R303</text>
<text x="62.9" y="108.6">Q3</text>
<text x="41.1" y="116.3" transform="rotate(-90 41.1 116.3)">1k5</text>
<text x="45.9" y="118" transform="rotate(-90 45.9 118)">R304</text>
<text x="60.4" y="121.3">DGND</text>
<text x="101" y="120.8">D301</text>
<text x="46.2" y="130.9" transform="rotate(-90 46.2 130.9)">D3</text>
<text x="48.3" y="130.9" transform="rotate(-90 48.3 130.9)">BLUE</text>
<text x="56.8" y="130.4">VIN</text>
<text x="95.9" y="128.9">DGND</text>
<text x="135.6" y="130.4">VIN</text>
<text x="69.5" y="135.5">VIN</text>
<text x="148.3" y="135.5">VIN</text>
<text x="40.1" y="139.1">DGND</text>
<text x="75.6" y="138.5">U1</text>
<text x="154.4" y="138.5">U2</text>
<text x="56.3" y="145.4" transform="rotate(-90 56.3 145.4)">R102</text>
<text x="61.1" y="145.4" transform="rotate(-90 61.1 145.4)">10k</text>
<text x="65" y="147.7">10R</text>
<text x="135.1" y="145.4" transform="rotate(-90 135.1 145.4)">R202</text>
<text x="139.9" y="145.4" transform="rotate(-90 139.9 145.4)">10k</text>
<text x="143.7" y="147.7">10R</text>
<text x="45" y="155.3">10k</text>
<text x="63.7" y="152.5">R101</text>
<text x="123.7" y="155.3">10k</text>
<text x="142.4" y="152.5">R201</text>
<text x="43.3" y="160.1">R103</text>
<text x="57.8" y="156.8">Q1</text>
<text x="95.9" y="156.3">D101</text>
<text x="122.1" y="160.1">R203</text>
<text x="139.1" y="156.8">Q2</text>
<text x="163.7" y="161" transform="rotate(-90 163.7 161)">DGND</text>
<text x="174.7" y="156.3">D201</text>
<text x="36" y="164.6" transform="rotate(-90 36 164.6)">1k5</text>
<text x="40.8" y="166.3" transform="rotate(-90 40.8 166.3)">R104</text>
<text x="90.9" y="164.5">DGND</text>
<text x="117.3" y="164.6" transform="rotate(-90 117.3 164.6)">1k5</text>
<text x="122.1" y="166.3" transform="rotate(-90 122.1 166.3)">R204</text>
<text x="55.3" y="169.5">DGND</text>
<text x="134" y="169.5">DGND</text>
<text x="41.1" y="179.2" transform="rotate(-90 41.1 179.2)">D1</text>
<text x="43.2" y="179.2" transform="rotate(-90 43.2 179.2)">BLUE</text>
<text x="122.4" y="179.2" transform="rotate(-90 122.4 179.2)">D2</text>
<text x="124.5" y="179.2" transform="rotate(-90 124.5 179.2)">BLUE</text>
<text x="190.7" y="185.8">Stephen Harrison</text>
<text x="35" y="187.3">DGND</text>
<text x="116.3" y="187.3">DGND</text>
<text x="264.1" y="190.1">1.0</text>
</g>
<g font-size="2.1" fill="#808080">
<text x="37.3" y="21.9">2</text>
<text x="37.3" y="19.3">3</text>
<text x="37.3" y="29.5">3</text>
<text x="37.3" y="24.4">1</text>
<text x="37.3" y="34.6">1</text>
<text x="37.3" y="32">2</text>
<text x="241.3" y="32">D+1</text>
<text x="242" y="34.6">D-1</text>
<text x="134.1" y="39.7">GND@2*2</text>
<text x="138" y="37.1">VIN*2</text>
<text x="146.5" y="38.2">VIN</text>
<text x="146.5" y="40.8">GND</text>
<text x="155.9" y="40.8">RST</text>
<text x="156" y="38.2">3V3</text>
<text x="162.3" y="37.1">3V3*2</text>
<text x="162.3" y="39.7">RST*2</text>
<text x="239.1" y="37.1">VBUS1</text>
<text x="240" y="39.7">GND1</text>
<text x="137.1" y="47.3">WKP*2</text>
<text x="138.9" y="44.7">RX*2</text>
<text x="139" y="42.2">TX*2</text>
<text x="146.5" y="43.3">TX</text>
<text x="146.5" y="45.9">RX</text>
<text x="154.6" y="43.3">VBAT</text>
<text x="155.3" y="45.9">GND</text>
<text x="162.3" y="42.2">VBAT*2</text>
<text x="162.3" y="44.7">GND*2</text>
<text x="162.3" y="47.3">D7*2</text>
<text x="137.5" y="49.8">DAC*2</text>
<text x="139.1" y="52.4">A5*2</text>
<text x="146.5" y="48.4">WKP</text>
<text x="146.5" y="50.9">DAC</text>
<text x="146.5" y="53.5">A5</text>
<text x="157" y="48.4">D7</text>
<text x="157" y="50.9">D6</text>
<text x="157" y="53.5">D5</text>
<text x="162.3" y="49.8">D6*2</text>
<text x="162.3" y="52.4">D5*2</text>
<text x="127.4" y="57.4">1</text>
<text x="127.4" y="54.9">1</text>
<text x="134.4" y="57.4">2</text>
<text x="134.4" y="54.9">2</text>
<text x="139.1" y="54.9">A4*2</text>
<text x="139.1" y="57.4">A3*2</text>
<text x="139.1" y="60">A2*2</text>
<text x="146.5" y="56">A4</text>
<text x="146.5" y="58.6">A3</text>
<text x="157" y="56">D4</text>
<text x="157" y="58.6">D3</text>
<text x="162.3" y="54.9">D4*2</text>
<text x="162.3" y="57.4">D3*2</text>
<text x="162.3" y="60">D2*2</text>
<text x="170.6" y="60">1</text>
<text x="170.6" y="57.4">1</text>
<text x="177.6" y="60">2</text>
<text x="177.6" y="57.4">2</text>
<text x="139.1" y="62.5">A1*2</text>
<text x="139.1" y="65.1">A0*2</text>
<text x="146.5" y="61.1">A2</text>
<text x="146.5" y="63.6">A1</text>
<text x="157" y="61.1">D2</text>
<text x="157" y="63.6">D1</text>
<text x="162.3" y="62.5">D1*2</text>
<text x="162.3" y="65.1">D0*2</text>
<text x="139.1" y="67.6">B5*2</text>
<text x="139.1" y="70.1">B4*2</text>
<text x="146.5" y="66.2">A0</text>
<text x="146.5" y="68.7">B5</text>
<text x="146.5" y="71.2">B4</text>
<text x="157" y="66.2">D0</text>
<text x="157.2" y="68.7">C5</text>
<text x="157.2" y="71.3">C4</text>
<text x="162.3" y="67.6">C5*2</text>
<text x="162.3" y="70.1">C4*2</text>
<text x="127.4" y="72.7">1</text>
<text x="127.4" y="75.2">1</text>
<text x="127.4" y="77.8">1</text>
<text x="134.4" y="72.7">2</text>
<text x="134.4" y="75.2">2</text>
<text x="134.4" y="77.8">2</text>
<text x="139.1" y="72.7">B3*2</text>
<text x="139.1" y="75.2">B2*2</text>
<text x="139.1" y="77.8">B1*2</text>
<text x="146.5" y="73.8">B3</text>
<text x="146.5" y="76.3">B2</text>
<text x="157.2" y="73.8">C3</text>
<text x="157.2" y="76.3">C2</text>
<text x="162.3" y="72.7">C3*2</text>
<text x="162.3" y="75.2">C2*2</text>
<text x="162.3" y="77.8">C1*2</text>
<text x="127.4" y="80.3">1</text>
<text x="134.4" y="80.3">2</text>
<text x="139.1" y="80.3">B0*2</text>
<text x="146.5" y="78.9">B1</text>
<text x="146.5" y="81.4">B0</text>
<text x="157.2" y="78.9">C1</text>
<text x="157.2" y="81.4">C0</text>
<text x="162.3" y="80.3">C0*2</text>
</g>
<g font-size="1.8" fill="#808080">
<text x="46.4" y="22.9">CHANNEL_1_FEED</text>
<text x="46.4" y="25.4">CHANNEL_2_FEED</text>
<text x="46.4" y="30.5">CHANNEL_3_FEED</text>
<text x="46.4" y="33">CHANNEL_4_FEED</text>
<text x="168.3" y="48.3">D7</text>
<text x="113.1" y="55.9">CHANNEL_2</text>
<text x="113.1" y="58.4">CHANNEL_4</text>
<text x="183.6" y="58.4">CHANNEL_3</text>
<text x="33.1" y="61.6" transform="rotate(-90 33.1 61.6)">CHANNEL_4</text>
<text x="183.6" y="61">CHANNEL_1</text>
<text x="72.4" y="66">CHANNEL_4_FEED</text>
<text x="113.1" y="73.7">CHANNEL_4</text>
<text x="113.1" y="76.2">CHANNEL_3</text>
<text x="113.1" y="81.3">CHANNEL_1</text>
<text x="113.1" y="78.7">CHANNEL_2</text>
<text x="264.8" y="91.4">D7</text>
<text x="38.2" y="107.3" transform="rotate(-90 38.2 107.3)">CHANNEL_3</text>
<text x="77.5" y="114.3">CHANNEL_3_FEED</text>
<text x="99.7" y="149.8">CHANNEL_1_FEED</text>
<text x="175.9" y="149.8">CHANNEL_2_FEED</text>
<text x="24.2" y="157.5">C</text>
<text x="25.3" y="157.5">HA</text>
<text x="27.5" y="157.5">NNEL_1</text>
<text x="105.5" y="157.5">CHANNEL_2</text>
</g>
</svg>
